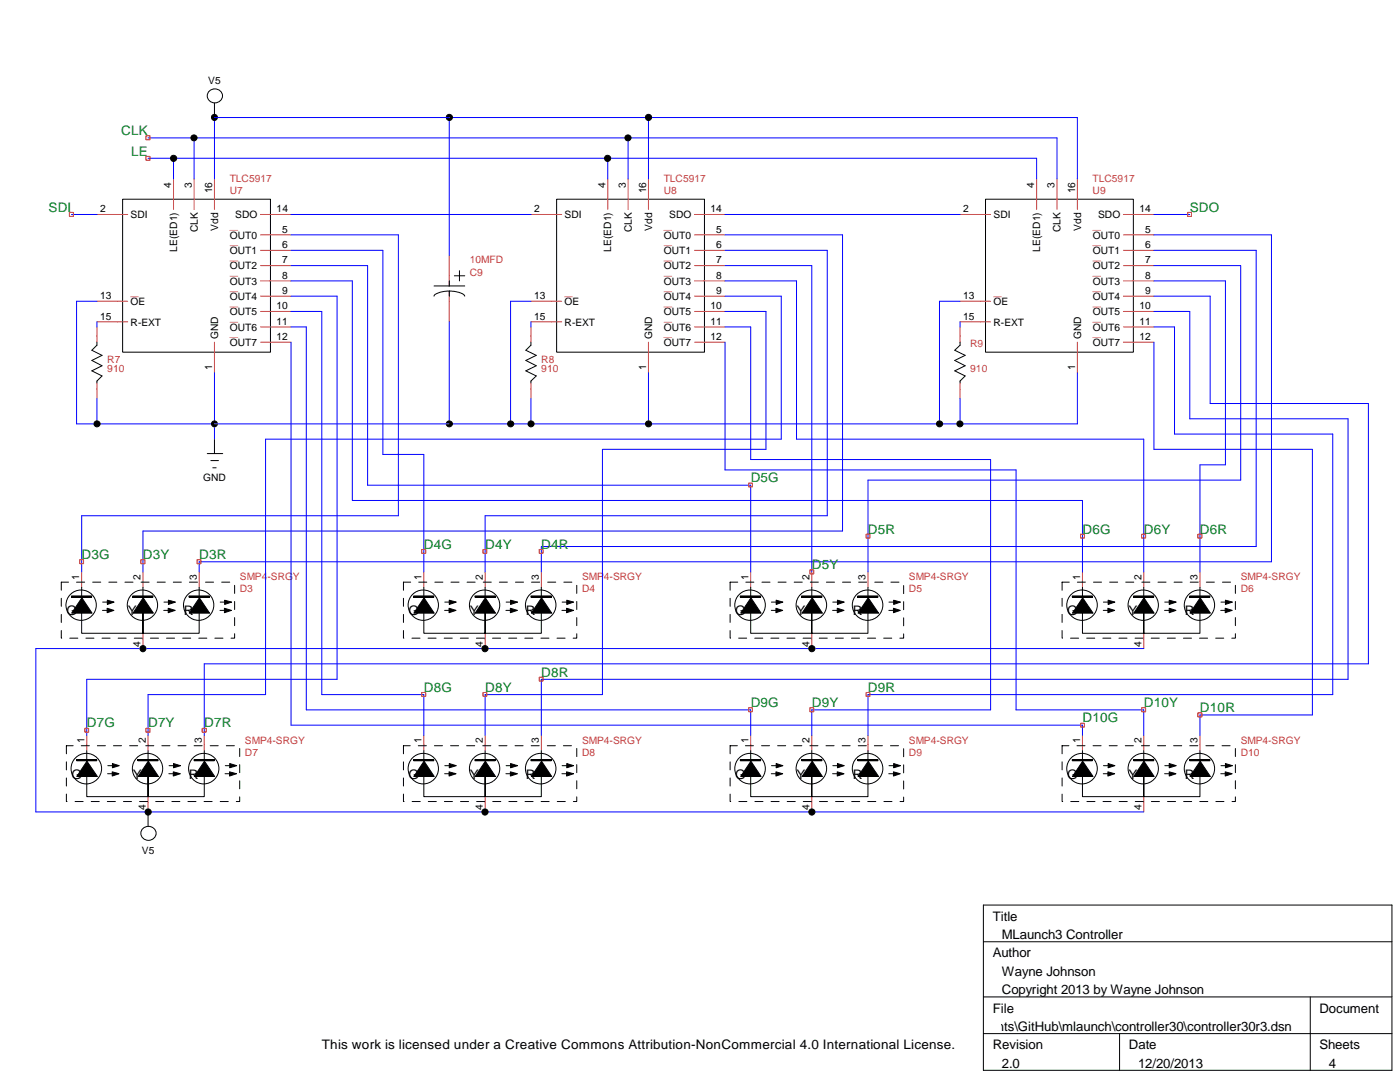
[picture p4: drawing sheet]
<svg xmlns="http://www.w3.org/2000/svg" width="279mm" height="216mm" viewBox="0 0 279 216" stroke-linecap="round" stroke-linejoin="round" font-family="sans-serif">
<g fill="none" stroke="#000" stroke-width=".2">
<path d="M41.7 18.3a1.48 1.48 0 0 1 2-.4 1.48 1.48 0 0 1 .4 2.1 1.48 1.48 0 0 1-2 .3 1.48 1.48 0 0 1-.4-2zM24.5 39.8h29.5v30.5h-29.5zM42.8 20.6v2.9M111.1 39.8h29.5v30.5h-29.5zM196.7 39.8h29.5v30.5h-29.5zM86.6 57.1h6.2M89.7 58.1a4.1 4.1 0 0 1 3 .9l.1 .1M89.7 58.1a4.2 4.2 0 0 0-3.1 .9v.1M89.7 56v1.1M89.7 58.1v1M90.7 55h2.1M91.7 54v2"/>
<path d="M19.3 68.3v.6l-1 1 2.1 1-2.1 1 2.1 1.1-2.1 1 2.1 1-1.1 1v.4M106 68.3v.6l-1.1 1 2.1 1-2.1 1 2.1 1.1-2.1 1 2.1 1-1 1v.4M191.6 68.3v.6l-1.1 1 2.1 1-2.1 1 2.1 1.1-2.1 1 2.1 1-1 1v.4M41.4 90.5h3M42.1 91.9h1.5M42.5 93.3h.6M42.8 87.6v2.9M14.3 118.9h4v.3h-4zM16.3 117.2v2M16.3 119.3l2.1 3h-4.1zM21.4 119.8l1.4 .3-1.4 .5zM26.5 118.9h4v.3h-4z"/>
<path d="M28.5 117.2v2M28.6 119.3l2 3h-4.1zM33.6 119.8l1.4 .3-1.4 .5zM37.7 118.9h4v.3h-4zM39.8 117.2v2M39.8 119.3l2 3h-4zM44.8 119.8l1.4 .3-1.4 .5zM82.5 118.9h4.1v.3h-4.1zM84.6 117.2v2M84.6 119.3l2.1 3h-4.1zM89.7 119.8l1.4 .3-1.4 .5zM94.8 118.9h4v.3h-4z"/>
<path d="M96.8 117.2v2M96.9 119.3l2 3h-4.1zM101.9 119.8l1.4 .3-1.4 .5zM106 118.9h4v.3h-4zM108 117.2v2M108.1 119.3l2 3h-4.1zM113.1 119.8l1.4 .3-1.4 .5zM147.7 118.9h4.1v.3h-4.1zM149.8 117.2v2M149.9 119.3l2 3h-4.1zM154.9 119.8l1.4 .3-1.4 .5zM160 118.9h4v.3h-4z"/>
<path d="M162 117.2v2M162.1 119.3l2 3h-4zM167.1 119.8l1.4 .3-1.4 .5zM171.2 118.9h4v.3h-4zM173.2 117.2v2M173.3 119.3l2 3h-4.1zM178.4 119.8l1.3 .3-1.3 .5zM214 118.9h4v.3h-4zM216 117.2v2M216.1 119.3l2 3h-4.1zM221.1 119.8l1.4 .3-1.4 .5zM226.2 118.9h4.1v.3h-4.1z"/>
<path d="M228.3 117.2v2M228.3 119.3l2 3h-4zM233.3 119.8l1.4 .3-1.4 .5zM237.4 118.9h4.1v.3h-4.1zM239.5 117.2v2M239.5 119.3l2.1 3h-4.1zM244.6 119.8l1.4 .3-1.4 .5zM16.3 122.3v4.1h12.2v-4.1v4.1h11.3v-4.1M20.4 121.8h1.3M20.5 120.1h1.3M21.4 121.4l1.3 .4-1.3 .5zM32.7 121.8h1.3"/>
<path d="M32.7 120.1h1.3M33.6 121.4l1.4 .4-1.4 .5zM43.9 121.8h1.3M43.9 120.1h1.3M44.8 121.4l1.4 .4-1.4 .5zM84.6 122.3v4.1h12.2v-4.1v4.1h11.2v-4.1M88.7 121.8h1.3M88.8 120.1h1.2M89.6 121.4l1.4 .4-1.4 .5zM101 121.8h1.2M101 120.1h1.3M101.9 121.4l1.4 .4-1.4 .5z"/>
<path d="M112.1 121.8h1.3M112.2 120.1h1.3M113.1 121.4l1.4 .4-1.4 .5zM149.8 122.3v4.1h12.2v-4.1v4.1h11.2v-4.1M153.9 121.8h1.3M154 120.1h1.2M154.9 121.4l1.3 .4-1.3 .5zM166.2 121.8h1.2M166.2 120.1h1.3M167.1 121.4l1.3 .4-1.3 .5zM177.4 121.8h1.2M177.4 120.1h1.3"/>
<path d="M178.3 121.4l1.4 .4-1.4 .5zM216 122.3v4.1h12.3v-4.1v4.1h11.2v-4.1M220.2 121.8h1.2M220.2 120.1h1.3M221.1 121.4l1.4 .4-1.4 .5zM232.4 121.8h1.3M232.5 120.1h1.2M233.3 121.4l1.4 .4-1.4 .5zM243.6 121.8h1.3M243.7 120.1h1.2M244.5 121.4l1.4 .4-1.4 .5zM15.3 151.6h4v.2h-4z"/>
<path d="M17.3 154.9v4.1h12.2v-4.1v4.1h11.3v-4.1M17.3 149.8v2M17.4 151.9l2 3h-4.1zM21.5 154.4h1.2M21.5 152.8h1.3M22.4 154l1.3 .4-1.3 .5zM22.4 152.4l1.4 .4-1.4 .4zM27.5 151.6h4v.2h-4zM29.5 149.8v2M29.6 151.9l2 3h-4zM33.7 154.4h1.3M33.7 152.8h1.3"/>
<path d="M34.6 154l1.4 .4-1.4 .5zM34.6 152.4l1.4 .4-1.4 .4zM38.7 151.6h4.1v.2h-4.1zM40.8 149.8v2M40.8 151.9l2 3h-4zM44.9 154.4h1.3M45 152.8h1.2M45.8 154l1.4 .4-1.4 .5zM45.8 152.4l1.4 .4-1.4 .4zM82.5 151.6h4.1v.2h-4.1zM84.6 154.9v4.1h12.2v-4.1v4.1h11.2v-4.1M84.6 149.8v2"/>
<path d="M84.6 151.9l2.1 3h-4.1zM88.7 154.4h1.3M88.8 152.8h1.2M89.6 154l1.4 .4-1.4 .5zM89.7 152.4l1.4 .4-1.4 .4zM94.8 151.6h4v.2h-4zM96.8 149.8v2M96.9 151.9l2 3h-4.1zM101 154.4h1.2M101 152.8h1.3M101.9 154l1.4 .4-1.4 .5zM101.9 152.4l1.4 .4-1.4 .4z"/>
<path d="M106 151.6h4v.2h-4zM108 149.8v2M108.1 151.9l2 3h-4.1zM112.1 154.4h1.3M112.2 152.8h1.3M113.1 154l1.4 .4-1.4 .5zM113.1 152.4l1.4 .4-1.4 .4zM147.7 151.6h4.1v.2h-4.1zM149.8 154.9v4.1h12.2v-4.1v4.1h11.2v-4.1M149.8 149.8v2M149.9 151.9l2 3h-4.1zM153.9 154.4h1.3"/>
<path d="M154 152.8h1.2M154.9 154l1.3 .4-1.3 .5zM154.9 152.4l1.4 .4-1.4 .4zM160 151.6h4v.2h-4zM162 149.8v2M162.1 151.9l2 3h-4zM166.2 154.4h1.2M166.2 152.8h1.3M167.1 154l1.3 .4-1.3 .5zM167.1 152.4l1.4 .4-1.4 .4zM171.2 151.6h4v.2h-4zM173.2 149.8v2"/>
<path d="M173.3 151.9l2 3h-4.1zM177.4 154.4h1.2M177.4 152.8h1.3M178.3 154l1.4 .4-1.4 .5zM178.4 152.4l1.3 .4-1.3 .4zM214 151.6h4v.2h-4zM216 154.9v4.1h12.3v-4.1v4.1h11.2v-4.1M216 149.8v2M216.1 151.9l2 3h-4.1zM220.2 154.4h1.2M220.2 152.8h1.3M221.1 154l1.4 .4-1.4 .5z"/>
<path d="M221.1 152.4l1.4 .4-1.4 .4zM226.2 151.6h4.1v.2h-4.1zM228.3 149.8v2M228.3 151.9l2 3h-4zM232.4 154.4h1.3M232.5 152.8h1.2M233.3 154l1.4 .4-1.4 .5zM233.3 152.4l1.4 .4-1.4 .4zM237.4 151.6h4.1v.2h-4.1zM239.5 149.8v2M239.5 151.9l2.1 3h-4.1zM243.6 154.4h1.3"/>
<path d="M243.7 152.8h1.2M244.5 154l1.4 .4-1.4 .5zM244.6 152.4l1.4 .4-1.4 .4zM28.4 165.4a1.48 1.48 0 0 1 2-.3 1.48 1.48 0 0 1 .5 2 1.48 1.48 0 0 1-2.1 .4 1.48 1.48 0 0 1-.4-2.1zM29.5 162v2.9M196.3 180.6h81.5v33h-81.5zM196.3 187.9h81.5M196.3 198.9h81.5M261.5 198.9v14.7M196.3 206.2h81.5M223.4 206.2v7.4"/>
<circle cx="34.6" cy="31.6" r=".62"/>
<circle cx="38.7" cy="27.5" r=".61"/>
<circle cx="42.8" cy="23.4" r=".6"/>
<circle cx="89.7" cy="23.4" r=".62"/>
<circle cx="121.3" cy="31.6" r=".62"/>
<circle cx="125.3" cy="27.5" r=".61"/>
<circle cx="129.4" cy="23.4" r=".62"/>
<circle cx="19.4" cy="84.6" r=".61"/>
<circle cx="42.8" cy="84.6" r=".59"/>
<circle cx="89.7" cy="84.6" r=".61"/>
<circle cx="101.9" cy="84.6" r=".61"/>
<circle cx="106" cy="84.6" r=".61"/>
<circle cx="129.4" cy="84.6" r=".61"/>
<circle cx="187.5" cy="84.6" r=".61"/>
<circle cx="191.6" cy="84.6" r=".61"/>
<circle cx="16.2" cy="120.7" r="3"/>
<circle cx="28.4" cy="120.7" r="3"/>
<circle cx="28.5" cy="129.4" r=".6"/>
<circle cx="39.6" cy="120.7" r="3"/>
<circle cx="84.5" cy="120.7" r="3"/>
<circle cx="96.7" cy="120.7" r="3"/>
<circle cx="96.8" cy="129.4" r=".62"/>
<circle cx="107.9" cy="120.8" r="3"/>
<circle cx="149.7" cy="120.8" r="3"/>
<circle cx="161.9" cy="120.8" r="3"/>
<circle cx="162" cy="129.4" r=".62"/>
<circle cx="173.2" cy="120.8" r="3"/>
<circle cx="216" cy="120.8" r="3"/>
<circle cx="228.2" cy="120.7" r="3"/>
<circle cx="239.4" cy="120.7" r="3"/>
<circle cx="17.2" cy="153.4" r="3"/>
<circle cx="29.4" cy="153.4" r="3"/>
<circle cx="40.7" cy="153.4" r="3"/>
<circle cx="84.5" cy="153.4" r="3"/>
<circle cx="96.7" cy="153.4" r="3"/>
<circle cx="107.9" cy="153.4" r="3"/>
<circle cx="149.7" cy="153.4" r="3"/>
<circle cx="161.9" cy="153.4" r="3"/>
<circle cx="173.1" cy="153.4" r="3"/>
<circle cx="215.9" cy="153.4" r="3"/>
<circle cx="228.1" cy="153.4" r="3"/>
<circle cx="239.4" cy="153.4" r="3"/>
<circle cx="29.6" cy="162" r=".62"/>
<circle cx="96.8" cy="162" r=".62"/>
<circle cx="162" cy="162" r=".62"/>
</g>
<g fill="none" stroke="#c04040" stroke-width=".2">
<path d="M34.6 35.7v6.1M38.7 35.7v6.1M42.8 35.7v6.1M121.3 35.7v6.1M125.3 35.7v6.1M129.4 35.7v6.1M206.9 35.7v6.1M210.9 35.7v6.1M215 35.7v6.1M19.3 42.8h6.2M52 42.8h6.1M52 46.9h6.1"/>
<path d="M52 50h6.1M52 53h6.1M52 56h6.1M52 59.1h6.1M89.7 51v6.1M89.7 58.1v6.1M106 42.8h6.1M138.6 42.8h6.1M138.6 46.9h6.1M138.6 50h6.1M138.6 53h6.1M138.6 56h6.1"/>
<path d="M138.6 59.1h6.1M191.6 42.8h6.1M224.2 42.8h6.1M224.2 46.9h6.1M224.2 50h6.1M224.2 53h6.1M224.2 56h6.1M224.2 59.1h6.1M19.3 60.1h6.2M19.3 64.2h6.2M19.3 65.2v3.1M19.3 76.4v3.1"/>
<path d="M42.8 68.3v6.1M52 62.1h6.1M52 65.2h6.1M52 68.3h6.1M106 60.1h6.1M106 64.2h6.1M106 65.2v3.1M106 76.4v3.1M129.4 68.3v6.1M138.6 62.1h6.1M138.6 65.2h6.1M138.6 68.3h6.1"/>
<path d="M191.6 60.1h6.1M191.6 64.2h6.1M191.6 65.2v3.1M191.6 76.4v3.1M215 68.3v6.1M224.2 62.1h6.1M224.2 65.2h6.1M224.2 68.3h6.1M16.3 114.1v3.1M28.5 114.1v3.1M39.8 114.1v3.1M84.6 114.1v3.1"/>
<path d="M96.8 114.1v3.1M108 114.1v3.1M149.8 114.1v3.1M162 114.1v3.1M173.2 114.1v3.1M216 114.1v3.1M228.3 114.1v3.1M239.5 114.1v3.1M28.5 126.4v3M96.8 126.4v3M162 126.4v3M228.3 126.4v3"/>
<path d="M17.3 146.7v3.1M29.5 146.7v3.1M29.5 159v3M40.8 146.7v3.1M84.6 146.7v3.1M96.8 146.7v3.1M96.8 159v3M108 146.7v3.1M149.8 146.7v3.1M162 146.7v3.1M162 159v3M173.2 146.7v3.1"/>
<path d="M216 146.7v3.1M228.3 146.7v3.1M228.3 159v3M239.5 146.7v3.1"/>
</g>
<g fill="none" stroke="#ff7f7f" stroke-width=".2">
<path d="M26.1 59.2h1.5M45.9 46h1.6M45.9 49h1.6M45.9 52.1h1.6M45.9 55.1h1.6M45.9 58.2h1.6M112.7 59.2h1.6M132.5 46h1.6M132.5 49h1.6M132.5 52.1h1.6M132.5 55.1h1.6M132.5 58.2h1.6"/>
<path d="M198.3 59.2h1.6M218.1 46h1.6M218.1 49h1.6M218.1 52.1h1.6M218.1 55.1h1.6M218.1 58.2h1.6M45.9 61.3h1.6M45.9 64.3h1.6M45.9 67.4h1.6M132.5 61.3h1.6M132.5 64.3h1.6M132.5 67.4h1.6"/>
<path d="M218.1 61.3h1.6M218.1 64.3h1.6M218.1 67.4h1.6"/>
</g>
<g fill="none" stroke="#00f" stroke-width=".2">
<path d="M29.5 31.6h177.4v4.1M29.5 27.5h181.4v8.2M34.6 31.6v4.1M38.7 27.5v8.2M42.8 35.7v-12.2h172.2v12.2M89.7 23.5v27.5M121.3 31.6v4.1M125.3 27.5v8.2M129.4 23.5v12.2M14.3 42.8h5M58.1 42.8h47.9M58.1 46.9h21.4v56h-63.2v11.2"/>
<path d="M58.1 50h18.3v40.7h8.2v23.4M58.1 53h15.3v43.8h76.4v17.3M58.1 56h12.2v43.9h145.7v14.2M58.1 59.1h9.2v76.5h-50v11.1M144.7 42.8h46.9M144.7 46.9h23.4v59.1h-139.6v8.1M144.7 50h20.4v52.9h-68.3v11.2M144.7 53h17.3v61.1M144.7 56h14.3v31.6h69.3v26.5M144.7 59.1h11.2v28.5h-102.9v51h-23.5v8.1M230.3 42.8h7.1M230.3 46.9h23.4v65.2h-213.9v2"/>
<path d="M230.3 50h20.4v59.1h-142.7v5M230.3 53h17.3v42.8h-74.4v18.3M230.3 56h14.3v36.8h-5.1v21.3M230.3 59.1h11.2v21.4h31.6v52h-232.3v14.2M19.3 60.1h-4v24.5h199.7v-10.2M19.3 64.2v1M19.3 79.5v5.1M42.8 74.4v13.2M58.1 62.1h6.1v76.5h20.4v8.1M58.1 65.2h3v76.4h88.7v5.1M58.1 68.3v76.4h157.9v2M89.7 64.2v20.4"/>
<path d="M106 60.1h-4.1v24.5M106 64.2v1M106 79.5v5.1M129.4 74.4v10.2M144.7 65.2h5.1v26.5h47.9v49.9h-35.7v5.1M144.7 62.1h8.2v27.6h-32.7v48.9h-23.4v8.1M144.7 68.3v25.5h58.1v47.8h25.5v5.1M191.6 60.1h-4.1v24.5M191.6 64.2v1M191.6 79.5v5.1M230.3 62.1h7.1v21.5h31.6v52h-161v11.1M230.3 65.2h4.1v21.4h31.6v52h-92.8v8.1"/>
<path d="M230.3 68.3v21.4h31.6v53h-22.4v4M228.3 129.4h-221.1v32.6h221.1"/>
</g>
<g fill="none" stroke="#f00" stroke-width=".2">
<path d="M29.1 27.1h.8v.8h-.8zM29.1 31.2h.8v.8h-.8zM13.8 42.4h.8v.8h-.8zM237 42.4h.8v.8h-.8zM149.4 96.4h.8v.8h-.8zM15.9 111.7h.8v.8h-.8zM28.1 111.7h.8v.8h-.8zM39.3 111.7h.8v.8h-.8zM84.2 109.6h.8v.8h-.8zM96.4 109.6h.8v.8h-.8zM107.6 109.6h.8v.8h-.8zM161.6 113.7h.8v.8h-.8z"/>
<path d="M172.8 106.6h.8v.8h-.8zM215.6 106.6h.8v.8h-.8zM227.8 106.6h.8v.8h-.8zM239.1 106.6h.8v.8h-.8zM84.2 138.2h.8v.7h-.8zM96.4 138.2h.8v.7h-.8zM107.6 135.1h.8v.8h-.8zM172.8 138.2h.8v.7h-.8zM16.9 145.3h.8v.8h-.8zM29.1 145.3h.8v.8h-.8zM40.3 145.3h.8v.8h-.8zM149.4 141.2h.8v.8h-.8z"/>
<path d="M161.6 141.2h.8v.8h-.8zM215.6 144.3h.8v.8h-.8zM227.8 141.2h.8v.8h-.8zM239.1 142.2h.8v.8h-.8z"/>
</g>
<g fill="none" stroke="#000" stroke-width=".25">
<path d="M14.3 119h4M26.5 119h4M37.7 119h4M82.5 119h4.1M94.8 119h4M106 119h4M147.7 119h4.1M160 119h4M171.2 119h4M214 119h4M226.2 119h4.1M237.4 119h4.1"/>
<path d="M15.3 151.7h4M27.5 151.7h4M38.7 151.7h4.1M82.5 151.7h4.1M94.8 151.7h4M106 151.7h4M147.7 151.7h4.1M160 151.7h4M171.2 151.7h4M214 151.7h4M226.2 151.7h4.1M237.4 151.7h4.1"/>
</g>
<g fill="#000">
<path d="M16.3 119.3l2.1 3h-4.1zM28.6 119.3l2 3h-4.1zM39.8 119.3l2 3h-4zM84.6 119.3l2.1 3h-4.1zM96.9 119.3l2 3h-4.1zM108.1 119.3l2 3h-4.1zM149.9 119.3l2 3h-4.1zM162.1 119.3l2 3h-4zM173.3 119.3l2 3h-4.1zM216.1 119.3l2 3h-4.1zM228.3 119.3l2 3h-4zM239.5 119.3l2.1 3h-4.1z"/>
<path d="M21.4 121.4l1.3 .4-1.3 .5zM21.4 119.8l1.4 .3-1.4 .5zM33.6 121.4l1.4 .4-1.4 .5zM33.6 119.8l1.4 .3-1.4 .5zM44.8 121.4l1.4 .4-1.4 .5zM44.8 119.8l1.4 .3-1.4 .5zM89.6 121.4l1.4 .4-1.4 .5zM89.7 119.8l1.4 .3-1.4 .5zM101.9 121.4l1.4 .4-1.4 .5zM101.9 119.8l1.4 .3-1.4 .5zM113.1 121.4l1.4 .4-1.4 .5zM113.1 119.8l1.4 .3-1.4 .5z"/>
<path d="M154.9 121.4l1.3 .4-1.3 .5zM154.9 119.8l1.4 .3-1.4 .5zM167.1 121.4l1.3 .4-1.3 .5zM167.1 119.8l1.4 .3-1.4 .5zM178.3 121.4l1.4 .4-1.4 .5zM178.4 119.8l1.3 .3-1.3 .5zM221.1 121.4l1.4 .4-1.4 .5zM221.1 119.8l1.4 .3-1.4 .5zM233.3 121.4l1.4 .4-1.4 .5zM233.3 119.8l1.4 .3-1.4 .5zM244.5 121.4l1.4 .4-1.4 .5zM244.6 119.8l1.4 .3-1.4 .5z"/>
<path d="M17.4 151.9l2 3h-4.1zM22.4 154l1.3 .4-1.3 .5zM22.4 152.4l1.4 .4-1.4 .4zM29.6 151.9l2 3h-4zM34.6 154l1.4 .4-1.4 .5zM34.6 152.4l1.4 .4-1.4 .4zM40.8 151.9l2 3h-4zM45.8 154l1.4 .4-1.4 .5zM45.8 152.4l1.4 .4-1.4 .4zM84.6 151.9l2.1 3h-4.1zM89.6 154l1.4 .4-1.4 .5zM89.7 152.4l1.4 .4-1.4 .4z"/>
<path d="M96.9 151.9l2 3h-4.1zM101.9 154l1.4 .4-1.4 .5zM101.9 152.4l1.4 .4-1.4 .4zM108.1 151.9l2 3h-4.1zM113.1 154l1.4 .4-1.4 .5zM113.1 152.4l1.4 .4-1.4 .4zM149.9 151.9l2 3h-4.1zM154.9 154l1.3 .4-1.3 .5zM154.9 152.4l1.4 .4-1.4 .4zM162.1 151.9l2 3h-4zM167.1 154l1.3 .4-1.3 .5zM167.1 152.4l1.4 .4-1.4 .4z"/>
<path d="M173.3 151.9l2 3h-4.1zM178.3 154l1.4 .4-1.4 .5zM178.4 152.4l1.3 .4-1.3 .4zM216.1 151.9l2 3h-4.1zM221.1 154l1.4 .4-1.4 .5zM221.1 152.4l1.4 .4-1.4 .4zM228.3 151.9l2 3h-4zM233.3 154l1.4 .4-1.4 .5zM233.3 152.4l1.4 .4-1.4 .4zM239.5 151.9l2.1 3h-4.1zM244.5 154l1.4 .4-1.4 .5zM244.6 152.4l1.4 .4-1.4 .4z"/>
<circle cx="34.6" cy="31.6" r=".62"/>
<circle cx="38.7" cy="27.5" r=".61"/>
<circle cx="42.8" cy="23.4" r=".6"/>
<circle cx="89.7" cy="23.4" r=".62"/>
<circle cx="121.3" cy="31.6" r=".62"/>
<circle cx="125.3" cy="27.5" r=".61"/>
<circle cx="129.4" cy="23.4" r=".62"/>
<circle cx="19.4" cy="84.6" r=".61"/>
<circle cx="42.8" cy="84.6" r=".59"/>
<circle cx="89.7" cy="84.6" r=".61"/>
<circle cx="101.9" cy="84.6" r=".61"/>
<circle cx="106" cy="84.6" r=".61"/>
<circle cx="129.4" cy="84.6" r=".61"/>
<circle cx="187.5" cy="84.6" r=".61"/>
<circle cx="191.6" cy="84.6" r=".61"/>
<circle cx="28.5" cy="129.4" r=".6"/>
<circle cx="96.8" cy="129.4" r=".62"/>
<circle cx="162" cy="129.4" r=".62"/>
<circle cx="29.6" cy="162" r=".62"/>
<circle cx="96.8" cy="162" r=".62"/>
<circle cx="162" cy="162" r=".62"/>
</g>
<path d="M12.2 116.2h34.6v11.1h-34.6zM80.5 116.2h34.6v11.1h-34.6zM145.7 116.2h34.6v11.1h-34.6zM212 116.2h34.5v11.1h-34.5zM13.3 148.8h34.5v11.1h-34.5zM80.5 148.8h34.6v11.1h-34.6zM145.7 148.8h34.6v11.1h-34.6zM212 148.8h34.5v11.1h-34.5z" fill="none" stroke="#000" stroke-width=".2" stroke-dasharray="1.6 1.6"/>
<g font-size="2.6" fill="#008020">
<text x="24.2" y="27">CLK</text>
<text x="26.2" y="31">LE</text>
<text x="9.7" y="42.2">SDI</text>
<text x="237.4" y="42.2">SDO</text>
<text x="149.8" y="96.3">D5G</text>
<text x="173.2" y="106.5">D5R</text>
<text x="216" y="106.5">D6G</text>
<text x="228.3" y="106.5">D6Y</text>
<text x="239.5" y="106.5">D6R</text>
<text x="16.3" y="111.5">D3G</text>
<text x="28.5" y="111.5">D3Y</text>
<text x="39.8" y="111.5">D3R</text>
<text x="84.6" y="109.5">D4G</text>
<text x="96.8" y="109.5">D4Y</text>
<text x="108" y="109.5">D4R</text>
<text x="162" y="113.6">D5Y</text>
<text x="108" y="135">D8R</text>
<text x="84.6" y="138">D8G</text>
<text x="96.8" y="138">D8Y</text>
<text x="149.8" y="141.1">D9G</text>
<text x="162" y="141.1">D9Y</text>
<text x="173.2" y="138">D9R</text>
<text x="228.3" y="141.1">D10Y</text>
<text x="239.5" y="142.1">D10R</text>
<text x="17.3" y="145.2">D7G</text>
<text x="29.5" y="145.2">D7Y</text>
<text x="40.8" y="145.2">D7R</text>
<text x="216" y="144.1">D10G</text>
</g>
<g font-size="2.6">
<text x="13.3" y="122.8">G</text>
<text x="25.5" y="122.8">Y</text>
<text x="36.7" y="122.8">R</text>
<text x="81.5" y="122.8">G</text>
<text x="93.8" y="122.8">Y</text>
<text x="104.9" y="122.8">R</text>
<text x="146.7" y="122.8">G</text>
<text x="159" y="122.8">Y</text>
<text x="170.2" y="122.8">R</text>
<text x="213" y="122.8">G</text>
<text x="225.2" y="122.8">Y</text>
<text x="236.4" y="122.8">R</text>
<text x="14.3" y="155.4">G</text>
<text x="26.5" y="155.4">Y</text>
<text x="37.7" y="155.4">R</text>
<text x="81.5" y="155.4">G</text>
<text x="93.8" y="155.4">Y</text>
<text x="104.9" y="155.4">R</text>
<text x="146.7" y="155.4">G</text>
<text x="159" y="155.4">Y</text>
<text x="170.2" y="155.4">R</text>
<text x="213" y="155.4">G</text>
<text x="225.2" y="155.4">Y</text>
<text x="236.4" y="155.4">R</text>
<text x="198.1" y="183.7">Title</text>
<text x="198.1" y="191.1">Author</text>
<text x="199.9" y="187.4">MLaunch3 Controller</text>
<text x="199.9" y="194.7">Wayne Johnson</text>
<text x="198.1" y="202.1">File</text>
<text x="199.9" y="198.4">Copyright 2013 by Wayne Johnson</text>
<text x="263.3" y="202.1">Document</text>
<text x="64.2" y="209.4">This work is licensed under a Creative Commons Attribution-NonCommercial 4.0 International License.</text>
<text x="165.7" y="205.7">\\gkar\Users\waynej\Documents\GitHub\mlaunch\controller30\controller30r3.dsn</text>
<text x="198.1" y="209.4">Revision</text>
<text x="225.3" y="209.4">Date</text>
<text x="263.3" y="209.4">Sheets</text>
<text x="199.9" y="213">2.0</text>
<text x="227.1" y="213">12/20/2013</text>
<text x="265.2" y="213">4</text>
</g>
<g font-size="2">
<text x="41.6" y="16.7">V5</text>
<text x="34.2" y="37.4" transform="rotate(-90 34.2 37.4)">4</text>
<text x="38.3" y="37.4" transform="rotate(-90 38.3 37.4)">3</text>
<text x="42.3" y="38.6" transform="rotate(-90 42.3 38.6)">16</text>
<text x="120.8" y="37.4" transform="rotate(-90 120.8 37.4)">4</text>
<text x="124.9" y="37.4" transform="rotate(-90 124.9 37.4)">3</text>
<text x="128.9" y="38.6" transform="rotate(-90 128.9 38.6)">16</text>
<text x="206.4" y="37.4" transform="rotate(-90 206.4 37.4)">4</text>
<text x="210.5" y="37.4" transform="rotate(-90 210.5 37.4)">3</text>
<text x="214.5" y="38.6" transform="rotate(-90 214.5 38.6)">16</text>
<text x="20" y="42.4">2</text>
<text x="26.1" y="43.6">SDI</text>
<text x="39.5" y="46.4" transform="rotate(-90 39.5 46.4)">CLK</text>
<text x="43.5" y="46" transform="rotate(-90 43.5 46)">Vdd</text>
<text x="45.9" y="47.7">OUT0</text>
<text x="46.9" y="43.6">SDO</text>
<text x="55.2" y="42.4">14</text>
<text x="56.3" y="46.4">5</text>
<text x="106.6" y="42.4">2</text>
<text x="112.7" y="43.6">SDI</text>
<text x="126.1" y="46.4" transform="rotate(-90 126.1 46.4)">CLK</text>
<text x="130.2" y="46" transform="rotate(-90 130.2 46)">Vdd</text>
<text x="132.5" y="47.7">OUT0</text>
<text x="133.6" y="43.6">SDO</text>
<text x="141.8" y="42.4">14</text>
<text x="143" y="46.4">5</text>
<text x="192.2" y="42.4">2</text>
<text x="198.3" y="43.6">SDI</text>
<text x="211.7" y="46.4" transform="rotate(-90 211.7 46.4)">CLK</text>
<text x="215.8" y="46" transform="rotate(-90 215.8 46)">Vdd</text>
<text x="218.1" y="47.7">OUT0</text>
<text x="219.2" y="43.6">SDO</text>
<text x="227.4" y="42.4">14</text>
<text x="228.6" y="46.4">5</text>
<text x="35.4" y="50.2" transform="rotate(-90 35.4 50.2)">LE(ED1)</text>
<text x="45.9" y="50.7">OUT1</text>
<text x="45.9" y="53.8">OUT2</text>
<text x="56.3" y="49.5">6</text>
<text x="56.3" y="52.6">7</text>
<text x="122" y="50.2" transform="rotate(-90 122 50.2)">LE(ED1)</text>
<text x="132.5" y="50.7">OUT1</text>
<text x="132.5" y="53.8">OUT2</text>
<text x="143" y="49.5">6</text>
<text x="143" y="52.6">7</text>
<text x="207.6" y="50.2" transform="rotate(-90 207.6 50.2)">LE(ED1)</text>
<text x="218.1" y="50.7">OUT1</text>
<text x="218.1" y="53.8">OUT2</text>
<text x="228.6" y="49.5">6</text>
<text x="228.6" y="52.6">7</text>
<text x="20" y="59.7">13</text>
<text x="45.9" y="56.8">OUT3</text>
<text x="45.9" y="59.9">OUT4</text>
<text x="56.3" y="55.6">8</text>
<text x="56.3" y="58.7">9</text>
<text x="106.6" y="59.7">13</text>
<text x="132.5" y="56.8">OUT3</text>
<text x="132.5" y="59.9">OUT4</text>
<text x="143" y="55.6">8</text>
<text x="143" y="58.7">9</text>
<text x="192.2" y="59.7">13</text>
<text x="218.1" y="56.8">OUT3</text>
<text x="218.1" y="59.9">OUT4</text>
<text x="228.6" y="55.6">8</text>
<text x="228.6" y="58.7">9</text>
<text x="20" y="63.8">15</text>
<text x="26.1" y="60.9">OE</text>
<text x="26.1" y="65">R-EXT</text>
<text x="45.9" y="62.9">OUT5</text>
<text x="45.9" y="66">OUT6</text>
<text x="55.2" y="61.7">10</text>
<text x="55.2" y="64.8">11</text>
<text x="106.6" y="63.8">15</text>
<text x="112.7" y="60.9">OE</text>
<text x="112.7" y="65">R-EXT</text>
<text x="132.5" y="62.9">OUT5</text>
<text x="132.5" y="66">OUT6</text>
<text x="141.8" y="61.7">10</text>
<text x="141.8" y="64.8">11</text>
<text x="192.2" y="63.8">15</text>
<text x="198.3" y="60.9">OE</text>
<text x="198.3" y="65">R-EXT</text>
<text x="218.1" y="62.9">OUT5</text>
<text x="218.1" y="66">OUT6</text>
<text x="227.4" y="61.7">10</text>
<text x="227.4" y="64.8">11</text>
<text x="43.5" y="67.6" transform="rotate(-90 43.5 67.6)">GND</text>
<text x="45.9" y="69">OUT7</text>
<text x="55.2" y="67.9">12</text>
<text x="130.2" y="67.6" transform="rotate(-90 130.2 67.6)">GND</text>
<text x="132.5" y="69">OUT7</text>
<text x="141.8" y="67.9">12</text>
<text x="215.8" y="67.6" transform="rotate(-90 215.8 67.6)">GND</text>
<text x="218.1" y="69">OUT7</text>
<text x="227.4" y="67.9">12</text>
<text x="42.3" y="73.8" transform="rotate(-90 42.3 73.8)">1</text>
<text x="128.9" y="73.8" transform="rotate(-90 128.9 73.8)">1</text>
<text x="214.5" y="73.8" transform="rotate(-90 214.5 73.8)">1</text>
<text x="40.6" y="95.9">GND</text>
<text x="15.8" y="115.7" transform="rotate(-90 15.8 115.7)">1</text>
<text x="28.1" y="115.7" transform="rotate(-90 28.1 115.7)">2</text>
<text x="39.3" y="115.7" transform="rotate(-90 39.3 115.7)">3</text>
<text x="84.1" y="115.7" transform="rotate(-90 84.1 115.7)">1</text>
<text x="96.4" y="115.7" transform="rotate(-90 96.4 115.7)">2</text>
<text x="107.6" y="115.7" transform="rotate(-90 107.6 115.7)">3</text>
<text x="149.4" y="115.7" transform="rotate(-90 149.4 115.7)">1</text>
<text x="161.5" y="115.7" transform="rotate(-90 161.5 115.7)">2</text>
<text x="172.8" y="115.7" transform="rotate(-90 172.8 115.7)">3</text>
<text x="215.6" y="115.7" transform="rotate(-90 215.6 115.7)">1</text>
<text x="227.8" y="115.7" transform="rotate(-90 227.8 115.7)">2</text>
<text x="239" y="115.7" transform="rotate(-90 239 115.7)">3</text>
<text x="28.1" y="129" transform="rotate(-90 28.1 129)">4</text>
<text x="96.4" y="129" transform="rotate(-90 96.4 129)">4</text>
<text x="161.5" y="129" transform="rotate(-90 161.5 129)">4</text>
<text x="227.8" y="129" transform="rotate(-90 227.8 129)">4</text>
<text x="16.8" y="148.3" transform="rotate(-90 16.8 148.3)">1</text>
<text x="29.1" y="148.3" transform="rotate(-90 29.1 148.3)">2</text>
<text x="40.3" y="148.3" transform="rotate(-90 40.3 148.3)">3</text>
<text x="84.1" y="148.3" transform="rotate(-90 84.1 148.3)">1</text>
<text x="96.4" y="148.3" transform="rotate(-90 96.4 148.3)">2</text>
<text x="107.6" y="148.3" transform="rotate(-90 107.6 148.3)">3</text>
<text x="149.4" y="148.3" transform="rotate(-90 149.4 148.3)">1</text>
<text x="161.5" y="148.3" transform="rotate(-90 161.5 148.3)">2</text>
<text x="172.8" y="148.3" transform="rotate(-90 172.8 148.3)">3</text>
<text x="215.6" y="148.3" transform="rotate(-90 215.6 148.3)">1</text>
<text x="227.8" y="148.3" transform="rotate(-90 227.8 148.3)">2</text>
<text x="239" y="148.3" transform="rotate(-90 239 148.3)">3</text>
<text x="29.1" y="161.6" transform="rotate(-90 29.1 161.6)">4</text>
<text x="96.4" y="161.6" transform="rotate(-90 96.4 161.6)">4</text>
<text x="161.5" y="161.6" transform="rotate(-90 161.5 161.6)">4</text>
<text x="227.8" y="161.6" transform="rotate(-90 227.8 161.6)">4</text>
<text x="28.3" y="170.3">V5</text>
</g>
<g font-size="2" fill="#c04040">
<text x="45.8" y="38.7">U7</text>
<text x="45.8" y="36.3">TLC5917</text>
<text x="132.5" y="38.7">U8</text>
<text x="132.5" y="36.3">TLC5917</text>
<text x="218.1" y="38.7">U9</text>
<text x="218.1" y="36.3">TLC5917</text>
<text x="93.8" y="52.6">10MFD</text>
<text x="93.8" y="55">C9</text>
<text x="193.6" y="69.3">R9</text>
<text x="21.4" y="72.3">R7</text>
<text x="21.4" y="74.2">910</text>
<text x="108" y="72.3">R8</text>
<text x="108" y="74.2">910</text>
<text x="193.6" y="74.2">910</text>
<text x="47.9" y="118.2">D3</text>
<text x="47.9" y="115.7">SMP4-SRGY</text>
<text x="116.2" y="118.2">D4</text>
<text x="116.2" y="115.7">SMP4-SRGY</text>
<text x="181.4" y="118.2">D5</text>
<text x="181.4" y="115.7">SMP4-SRGY</text>
<text x="247.6" y="118.2">D6</text>
<text x="247.6" y="115.7">SMP4-SRGY</text>
<text x="48.9" y="148.4">SMP4-SRGY</text>
<text x="116.2" y="148.4">SMP4-SRGY</text>
<text x="181.4" y="148.4">SMP4-SRGY</text>
<text x="247.6" y="148.4">SMP4-SRGY</text>
<text x="48.9" y="150.8">D7</text>
<text x="116.2" y="150.8">D8</text>
<text x="181.4" y="150.8">D9</text>
<text x="247.6" y="150.8">D10</text>
</g>
</svg>
